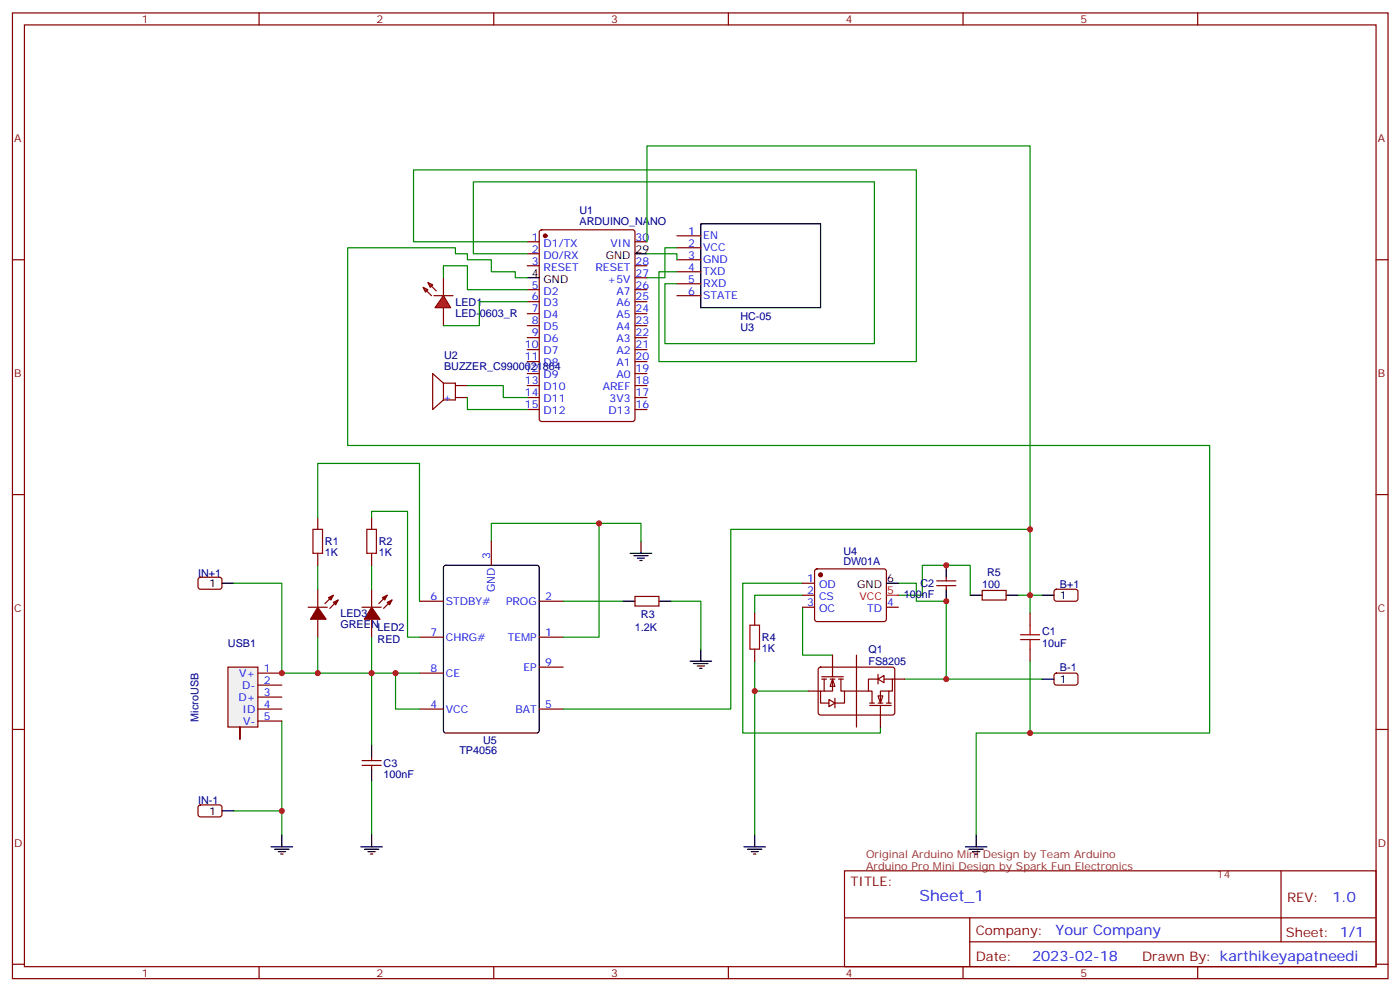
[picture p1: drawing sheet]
<svg xmlns="http://www.w3.org/2000/svg" width="413mm" height="292mm" viewBox="0 0 413 292" stroke-linecap="round" stroke-linejoin="round" font-family="sans-serif">
<g fill="none" stroke="#870000" stroke-width=".35">
<path d="M3.7 3.8h405.3v284.3h-405.3zM7.2 7.3h398.3v277.3h-398.3zM76.3 3.8v3.5M145.5 3.8v3.5M214.6 3.8v3.5M283.8 3.8v3.5M352.9 3.8v3.5M3.7 76.5h3.5M155.4 71.2h3.5M155.4 74.7h3.5M155.4 78.2h3.5M159.1 67.9l.5-.2h26.8l.7 .4v55.3l-.4 .7h-27.1l-.7-.5v-55.2z"/>
<path d="M187.1 71.2h3.5M187.1 78.2h3.5M405.5 76.5h3.5M155.4 85.3h3.5M155.4 88.8h3.5M155.4 92.4h3.5M155.4 95.9h3.5M155.4 99.4h3.5M187.1 85.3h3.5M187.1 88.8h3.5M187.1 92.4h3.5M187.1 95.9h3.5"/>
<path d="M187.1 99.4h3.5M187.1 81.8h3.5M155.4 102.9h3.5M155.4 106.5h3.5M155.4 110h3.5M155.4 113.5h3.5M155.4 117.1h3.5M187.1 102.9h3.5M187.1 106.5h3.5M187.1 110h3.5M187.1 113.5h3.5M187.1 117.1h3.5"/>
<path d="M155.4 120.6h3.5M187.1 120.6h3.5M3.7 145.6h3.5M405.5 145.6h3.5M3.7 214.8h3.5M405.5 214.8h3.5M248.8 256.4h156.7v28.2h-156.7zM377.5 256.4v20.9M248.9 270.2h156.5M285.8 277.3h119.6M285.8 270.2v14.2M3.7 283.9h3.5"/>
<path d="M76.3 284.6v3.5M145.5 284.6v3.5M214.6 284.6v3.5M283.8 284.6v3.5M352.9 284.6v3.5M405.5 283.9h3.5"/>
</g>
<circle cx="160.7" cy="69.4" r=".53" fill="#870000" stroke="#870000" stroke-width=".35"/>
<path d="M187.1 74.7h3.5M155.4 81.8h3.5" fill="none" stroke="#000" stroke-width=".35"/>
<g fill="#f00" stroke="#870000" stroke-width=".35">
<path d="M130.7 87.1l2.1 3.5h-4.6z"/>
<path d="M127.8 87.1h5.7z"/>
</g>
<g fill="#870000" stroke="#870000" stroke-width=".35">
<path d="M125.7 85.7l1.4 1.4z"/>
<path d="M127.1 84.2l1.5 1.5z"/>
</g>
<g fill="#f00" stroke="#870000" stroke-width=".35">
<path d="M124.7 84.6l1.4 .7-.7 .7z"/>
<path d="M126.1 83.2l1.4 .7-.7 .7z"/>
</g>
<g fill="none" stroke="#870000" stroke-width=".35">
<path d="M199.5 69.4h7M199.5 73h7M199.5 76.5h7M130.7 81.8v5.3M130.7 90.6v5.3M199.5 80h7M199.5 83.5h7M199.5 87.1h7M130.7 112.8v5M130.7 112.8h3.5v5h-3.5M130.7 112.8l-3.2-2.8v10.6l3.2-2.8M134.2 113.5h3.5"/>
<path d="M134.2 117.1h3.5M93.6 152.3v3.6M109.5 152.3v3.6M58.6 170.2l.5-.2h5.9l.4 .7-.1 2.4-.6 .4-5.9-.1-.5-.6v-2.1zM90.8 178.8h5.6M93.6 162.9v3.5M93.6 173.5v5.3M98.2 175.3l-2.5 2.4M99.6 176.7l-2.4 2.4M106.7 178.8h5.6M109.5 162.9v3.5M109.5 173.5v5.3"/>
<path d="M114.1 175.3l-2.5 2.4M115.5 176.7l-2.5 2.4M310.8 173.7l.5-.2 5.9 .1 .4 .6v2.4l-.7 .4h-5.9l-.4-.7v-2.1zM93.6 182.3v5.3M109.5 182.3v5.3M310.8 198.4l.5-.2h5.9l.4 .7v2.4l-.7 .4h-5.9l-.4-.7v-2.1zM58.6 237.2l.5-.2 5.9 .1 .4 .6-.1 2.4-.6 .4h-5.9l-.5-.7v-2.1zM106.7 225.4h5.6M106.7 223.9h5.6M109.5 222.9v1M109.5 225.4v1"/>
</g>
<g fill="none" stroke="#008700" stroke-width=".35">
<path d="M155.4 74.7h-15.9v-21.1h118.2v47.6h-61.8v-17.7h3.6M155.4 71.2h-33.6v-21.2h148.2v56.5h-75.8v-26.5h5.3M190.6 74.7h8.9v1.8M199.5 73h-3.6v8.8h-5.3M130.7 81.8v-3.6h7v7.1h17.7M155.4 88.8h-14.1v7.1h-10.6M155.4 81.8h-3.6v-1.8h-7v-3.5h-7.1v-1.8h-3.5v-1.7h-31.8v58.2h254v84.6h-68.7v30M137.7 117.1v3.5h17.7M137.7 113.5h10.6v3.6h7.1M144.8 159.4v-5.3h44.1v5.3M93.6 166.4v7.1M109.5 166.4v7.1"/>
<path d="M197.7 177h8.8v14.1M236.5 171.7h-17.6v44.1h40.5v-1.7M236.5 178.8v14.1h8.8M236.5 175.3h-14.1v5.3M264.7 171.7h5.3v5.3h8.8v23M264.7 175.3h7.1v-8.9h14.1v8.9M300 175.3h7.1M93.6 198.2h15.9v21.2M93.6 187.6v10.6h-10.6M109.5 187.6v10.6M222.4 194.7v51.1M266.5 200h40.6"/>
<path d="M303.5 180.6v-24.7h-88.2v52.9h-49.4M303.5 194.7v21.1M83 212.3v26.5M222.4 203.5h15.9M68.9 238.8h14.1v7M109.5 229.9v15.9"/>
</g>
<g fill="none" stroke="#000" stroke-width=".35">
<path d="M206.5 65.9h35.3v24.7h-35.3zM188.9 159.4v3.5M65.4 171.7h3.5M185.7 162.9h6.4M186.8 163.6h4.2M187.8 164.3h2.1M188.5 165h.7M307.1 175.3h3.5M203.3 194.7h6.4M204.4 195.4h4.2M205.5 196.1h2.1M206.2 196.8h.7"/>
<path d="M206.5 191.1v3.6M307.1 200h3.5M109.5 219.4v3.5M65.4 238.8h3.5M109.5 226.4v3.5M79.9 249.3h6.3M80.9 250h4.3M82 250.8h2.1M82.7 251.5h.7M83 245.8v3.5M106.3 249.3h6.4M107.4 250h4.2"/>
<path d="M108.4 250.8h2.2M109.1 251.5h.8M109.5 245.8v3.5M219.2 249.3h6.4M220.3 250h4.2M221.3 250.8h2.1M222 251.5h.7M222.4 245.8v3.5M284.5 249.3h6.3M285.5 250h4.3M286.6 250.8h2.1M287.3 251.5h.7"/>
<path d="M287.7 245.8v3.5"/>
</g>
<g fill="#870000" stroke="#870000" stroke-width=".35">
<path d="M109.5 178.8l2.5 3.5h-4.6z"/>
<path d="M114.1 177.4l1.4-.7-.7 1.4z"/>
<path d="M112.7 176l1.4-.7-.7 1.4z"/>
<path d="M96.8 176l1.4-.7-.7 1.4z"/>
<path d="M98.2 177.4l1.4-.7-.7 1.4z"/>
<path d="M93.6 178.8l2.5 3.5h-4.6z"/>
</g>
<path d="M92.2 155.9h2.8v7h-2.8zM108.1 155.9h2.8v7h-2.8z" fill="none" stroke="#a10000" stroke-width=".35"/>
<path d="M67.2 196.4h8.8v17.7h-8.8z" fill="#f0f0f0" stroke="#870000" stroke-width=".35"/>
<g fill="none" stroke="#870000" stroke-width=".35">
<path d="M144.8 159.4v7M123.6 177h7.1M158.9 177h7M187.1 175.6h7.1v2.8h-7.1zM76 198.2h7M123.6 198.2h7.1M123.6 187.6h7.1M158.9 187.6h7M158.9 196.4h7M222.4 180.6v3.5M222.4 191.1v3.6M70.7 214.1v3.5"/>
<path d="M76 201.7h7M76 205.2h7M76 208.8h7M76 212.3h7M123.6 208.8h7.1M158.9 208.8h7"/>
</g>
<path d="M130.9 166.6l.5-.2h26.8l.6 .5 .1 48.2-.5 .7h-27l-.7-.4v-48.3zM183.6 177h3.5M194.2 177h3.5" fill="none" stroke="#000" stroke-width=".35"/>
<path d="M190.6 71.2v-28.2h112.9v112.9M93.6 152.3v-15.8h30v40.5M109.5 152.3v-1.7h10.6v37h3.5M176.5 154.1v33.5h-10.6M68.9 171.7h14.1v26.5M165.9 177h17.7M109.5 198.2h14.1M116.6 198.2v10.6h7" fill="none" stroke="#008700" stroke-width=".35"/>
<path d="M221 184.1h2.8v7h-2.8z" fill="none" stroke="#a10000" stroke-width=".35"/>
<g fill="#fff" stroke="#870000" stroke-width=".35">
<path d="M245.3 200l.7 2.1h-1.4z"/>
<path d="M244.3 206l1.7 1-1.7 1.1z"/>
</g>
<path d="M242.1 199.2h6.4M242.1 200h1.5M242.9 200v3.5M244.6 200h1.4M245.3 200v3.5h-3.5v3.5h2.5M245.3 192.9v6.3M247.1 200h1.4M247.8 200v3.5h1v3.5h-2.8M252.4 192.9v3.5M238.3 203.5h3.5M246 205.6v2.8" fill="none" stroke="#870000" stroke-width=".35"/>
<g fill="#fff" stroke="#870000" stroke-width=".35">
<path d="M258.7 204.9h1.4l-.7 2.1z"/>
<path d="M258.7 200l1.8-1.1v2.1z"/>
</g>
<g fill="none" stroke="#870000" stroke-width=".35">
<path d="M236.5 171.7h3.5M236.5 175.3h3.5M236.5 178.8h3.5M240.3 167.7l.4-.2h19.8l.5 .2 .2 .5-.1 14.4-.6 .4h-20l-.5-.7v-14.1zM261.2 178.8h3.5M276 171h5.7M276 172.4h5.7M278.8 170v1M278.8 172.4v1.1M289.4 173.8h7.1v2.9h-7.1zM241.3 196.6l.5-.2 21.4 .1 .5 .6-.1 13-.6 .4h-21.5l-.4-.7v-12.7zM252.4 196.4v17.7"/>
<path d="M258.7 200h-2.8v3.5h1.1v3.5M258.7 198.5v2.9M260.5 200h2.5v3.5h-3.6v3.5M263 200h3.5M303.5 180.6v3.5M303.5 191.1v3.6M248.8 203.5h7.1M256.3 207.7h6.3M256.3 207h1.4M258.7 207h1.4M259.4 207.7v6.4M261.2 207h1.4"/>
<path d="M261.9 203.5v3.5"/>
</g>
<circle cx="241.8" cy="169.3" r=".53" fill="#870000" stroke="#870000" stroke-width=".35"/>
<path d="M261.2 175.3h3.5" fill="none" stroke="#f00" stroke-width=".35"/>
<path d="M261.2 171.7h3.5M278.8 166.4v3.6M278.8 173.5v3.5M285.9 175.3h3.5M296.5 175.3h3.5" fill="none" stroke="#000" stroke-width=".35"/>
<path d="M300.7 188.3h5.7M300.7 186.9h5.7M303.5 184.1v2.8M303.5 188.3v2.8" fill="none" stroke="#a10000" stroke-width=".35"/>
<g fill="#c00">
<circle cx="278.8" cy="177" r=".88"/>
<circle cx="278.8" cy="200" r=".88"/>
<circle cx="278.8" cy="166.4" r=".88"/>
<circle cx="222.4" cy="203.5" r=".88"/>
<circle cx="83" cy="238.8" r=".88"/>
<circle cx="303.5" cy="175.3" r=".88"/>
<circle cx="303.5" cy="215.8" r=".88"/>
<circle cx="83" cy="198.2" r=".88"/>
<circle cx="93.6" cy="198.2" r=".88"/>
<circle cx="109.5" cy="198.2" r=".88"/>
<circle cx="116.6" cy="198.2" r=".88"/>
<circle cx="176.5" cy="154.1" r=".88"/>
<circle cx="303.5" cy="155.9" r=".88"/>
</g>
<text font-size="4.6" fill="#00f" x="270.9" y="265.4">Sheet_1</text>
<g font-size="4.2" fill="#00f">
<text x="392.6" y="265.7">1.0</text>
<text x="311" y="275.2">Your Company</text>
<text x="304.1" y="283">2023-02-18</text>
</g>
<g font-size="3.9" fill="#800">
<text x="250.6" y="261">TITLE:</text>
<text x="379.2" y="265.7">REV:</text>
<text x="287.5" y="275.2">Company:</text>
<text x="378.9" y="275.8">Sheet: 1/1</text>
<text x="287.5" y="282.9">Date:</text>
<text x="336.6" y="282.9">Drawn By: karthikeyapatneedi</text>
</g>
<g font-size="3.2" fill="#800">
<text x="41.8" y="6.8">1</text>
<text x="110.9" y="6.8">2</text>
<text x="180.1" y="6.8">3</text>
<text x="249.2" y="6.8">4</text>
<text x="318.3" y="6.8">5</text>
<text x="4.2" y="41.9">A</text>
<text x="406" y="41.9">A</text>
<text x="4.2" y="111.1">B</text>
<text x="406" y="111.1">B</text>
<text x="4.2" y="180.2">C</text>
<text x="406" y="180.2">C</text>
<text x="4.2" y="249.3">D</text>
<text x="406" y="249.3">D</text>
<text x="41.8" y="287.6">1</text>
<text x="110.9" y="287.6">2</text>
<text x="180.1" y="287.6">3</text>
<text x="249.2" y="287.6">4</text>
<text x="318.3" y="287.6">5</text>
</g>
<g font-size="3.2" fill="#000080">
<text x="170.8" y="62.9">U1</text>
<text x="170.8" y="66.3">ARDUINO_NANO</text>
<text x="134.2" y="90">LED1</text>
<text x="134.2" y="93.2">LED-0603_R</text>
<text x="218.2" y="94.1">HC-05</text>
<text x="218.2" y="97.3">U3</text>
<text x="130.9" y="105.7">U2</text>
<text x="130.9" y="108.9">BUZZER_C9900021864</text>
<text x="95.7" y="160.5">R1</text>
<text x="111.6" y="160.5">R2</text>
<text x="95.7" y="163.7">1K</text>
<text x="111.6" y="163.7">1K</text>
<text x="248.5" y="166.4">DW01A</text>
<text x="248.5" y="163.3">U4</text>
<text x="58.3" y="169.8">IN+1</text>
<text x="271.3" y="172.9">C2</text>
<text x="289.4" y="173">100</text>
<text x="290.8" y="169.6">R5</text>
<text x="312.3" y="173">B+1</text>
<text x="266.3" y="176.1">100nF</text>
<text x="100.3" y="184.8">GREEN</text>
<text x="100.3" y="181.6">LED3</text>
<text x="111.3" y="185.7">LED2</text>
<text x="187.1" y="185.7">1.2K</text>
<text x="188.9" y="181.8">R3</text>
<text x="67.2" y="190.6">USB1</text>
<text x="111.3" y="189.2">RED</text>
<text x="224.5" y="192">1K</text>
<text x="224.5" y="188.7">R4</text>
<text x="307.1" y="190.6">10uF</text>
<text x="307.1" y="187.1">C1</text>
<text x="255.9" y="195.9">FS8205</text>
<text x="255.9" y="192.4">Q1</text>
<text x="312.3" y="197.7">B-1</text>
<text x="58.5" y="212.5" transform="rotate(-90 58.5 212.5)">MicroUSB</text>
<text x="142.3" y="219">U5</text>
<text x="113" y="225.8">C3</text>
<text x="135.4" y="222.1">TP4056</text>
<text x="113" y="229">100nF</text>
<text x="58.3" y="236.8">IN-1</text>
</g>
<g font-size="3.2" fill="#00f">
<text x="156.7" y="70.8">1</text>
<text x="187.3" y="70.8">30</text>
<text x="202.7" y="69.1">1</text>
<text x="207.2" y="70.5">EN</text>
<text x="156.7" y="74.4">2</text>
<text x="156.7" y="77.9">3</text>
<text x="160.2" y="72.6">D1/TX</text>
<text x="160.2" y="76.1">D0/RX</text>
<text x="179.9" y="72.6">VIN</text>
<text x="187.3" y="77.9">28</text>
<text x="202.7" y="72.6">2</text>
<text x="202.7" y="76.1">3</text>
<text x="207.2" y="74">VCC</text>
<text x="207.2" y="77.5">GND</text>
<text x="160.2" y="79.7">RESET</text>
<text x="175.5" y="79.7">RESET</text>
<text x="179" y="83.2">+5V</text>
<text x="187.3" y="81.4">27</text>
<text x="202.7" y="79.7">4</text>
<text x="202.7" y="83.2">5</text>
<text x="207.2" y="81.1">TXD</text>
<text x="156.7" y="84.9">5</text>
<text x="156.7" y="88.5">6</text>
<text x="160.2" y="86.7">D2</text>
<text x="181.6" y="86.7">A7</text>
<text x="187.3" y="88.5">25</text>
<text x="187.3" y="84.9">26</text>
<text x="202.7" y="86.7">6</text>
<text x="207.2" y="84.6">RXD</text>
<text x="207.2" y="88.1">STATE</text>
<text x="156.7" y="92">7</text>
<text x="156.7" y="95.5">8</text>
<text x="160.2" y="90.2">D3</text>
<text x="160.2" y="93.8">D4</text>
<text x="181.6" y="93.8">A5</text>
<text x="181.6" y="90.2">A6</text>
<text x="187.3" y="95.5">23</text>
<text x="187.3" y="92">24</text>
<text x="156.7" y="99.1">9</text>
<text x="160.2" y="97.3">D5</text>
<text x="160.2" y="100.8">D6</text>
<text x="181.6" y="100.8">A3</text>
<text x="181.6" y="97.3">A4</text>
<text x="187.3" y="99.1">22</text>
<text x="154.7" y="102.6">10</text>
<text x="154.7" y="106.1">11</text>
<text x="160.2" y="104.4">D7</text>
<text x="160.2" y="107.9">D8</text>
<text x="181.6" y="107.9">A1</text>
<text x="181.6" y="104.4">A2</text>
<text x="187.3" y="106.1">20</text>
<text x="187.3" y="102.6">21</text>
<text x="154.7" y="109.6">12</text>
<text x="154.7" y="113.2">13</text>
<text x="160.2" y="111.4">D9</text>
<text x="181.6" y="111.4">A0</text>
<text x="187.3" y="113.2">18</text>
<text x="187.3" y="109.6">19</text>
<text x="130.5" y="118.1">+</text>
<text x="154.7" y="116.7">14</text>
<text x="160.2" y="114.9">D10</text>
<text x="160.2" y="118.5">D11</text>
<text x="177.6" y="114.9">AREF</text>
<text x="179.6" y="118.5">3V3</text>
<text x="187.3" y="116.7">17</text>
<text x="154.7" y="120.2">15</text>
<text x="160.2" y="122">D12</text>
<text x="179.3" y="122">D13</text>
<text x="187.3" y="120.2">16</text>
<text x="144.4" y="164.7" transform="rotate(-90 144.4 164.7)">3</text>
<text x="237.8" y="171.4">1</text>
<text x="241.3" y="173.1">OD</text>
<text x="126.9" y="176.7">6</text>
<text x="131.4" y="178.1">STDBY#</text>
<text x="145.8" y="174.4" transform="rotate(-90 145.8 174.4)">GND</text>
<text x="149.1" y="178.1">PROG</text>
<text x="160.7" y="176.7">2</text>
<text x="237.8" y="174.9">2</text>
<text x="237.8" y="178.4">3</text>
<text x="241.3" y="176.7">CS</text>
<text x="261.4" y="178.4">4</text>
<text x="241.3" y="180.2">OC</text>
<text x="255.5" y="180.2">TD</text>
<text x="126.9" y="187.3">7</text>
<text x="131.4" y="188.7">CHRG#</text>
<text x="149.6" y="188.7">TEMP</text>
<text x="160.7" y="187.3">1</text>
<text x="77.8" y="197.8">1</text>
<text x="126.9" y="197.8">8</text>
<text x="154.3" y="197.5">EP</text>
<text x="160.7" y="196.1">9</text>
<text x="70.5" y="199.2">V+</text>
<text x="71.4" y="202.8">D-</text>
<text x="77.8" y="201.4">2</text>
<text x="131.4" y="199.2">CE</text>
<text x="70.2" y="206.3">D+</text>
<text x="71.5" y="209.8">ID</text>
<text x="77.8" y="204.9">3</text>
<text x="77.8" y="208.4">4</text>
<text x="126.9" y="208.4">4</text>
<text x="131.4" y="209.8">VCC</text>
<text x="151.9" y="209.8">BAT</text>
<text x="160.7" y="208.4">5</text>
<text x="71.7" y="213.4">V-</text>
<text x="77.8" y="211.9">5</text>
</g>
<g font-size="3.2">
<text x="178.5" y="76.1">GND</text>
<text x="187.3" y="74.4">29</text>
<text x="156.7" y="81.4">4</text>
<text x="160.2" y="83.2">GND</text>
<text x="61.6" y="172.8">1</text>
<text x="252.6" y="173.1">GND</text>
<text x="261.4" y="171.4">6</text>
<text x="312.3" y="176.3">1</text>
<text x="312.3" y="201">1</text>
<text x="61.6" y="239.8">1</text>
</g>
<g font-size="3.2" fill="#f00">
<text x="253.3" y="176.7">VCC</text>
<text x="261.4" y="174.9">5</text>
</g>
<g font-size="3.2" fill="#8d2323">
<text x="255.2" y="256">Arduino Pro Mini Design by Spark Fun Electronics</text>
<text x="255.2" y="252.5">Original Arduino Mini Design by Team Arduino</text>
<text x="358.6" y="258.5">14</text>
</g>
</svg>
